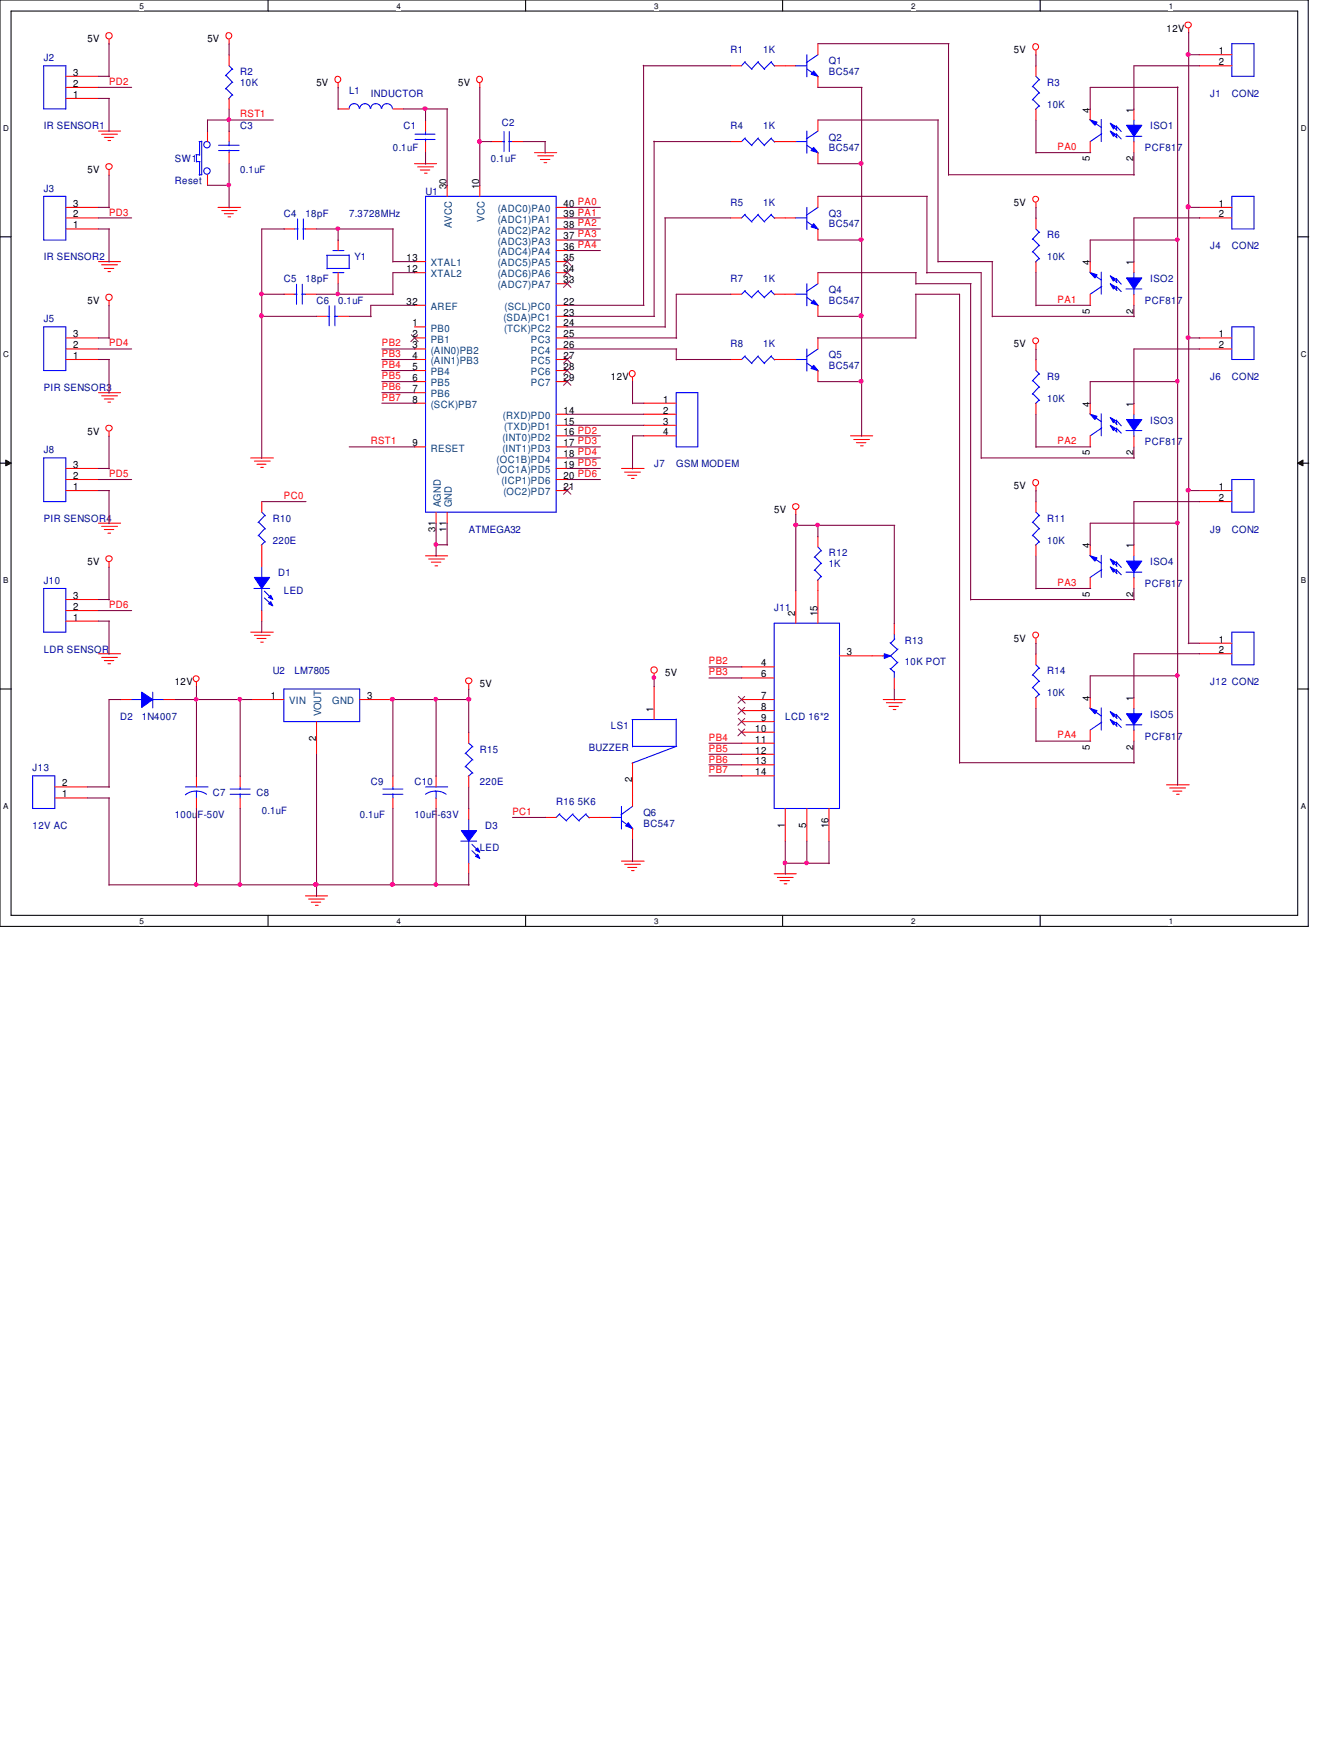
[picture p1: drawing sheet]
<svg xmlns="http://www.w3.org/2000/svg" width="216mm" height="279mm" viewBox="0 0 216 279" stroke-linecap="round" stroke-linejoin="round" font-family="sans-serif">
<path d="M0 0h210.3v149h-210.3zM1.8 1.8h206.8v145.4h-206.8z" fill="none" stroke="#000" stroke-width=".17"/>
<g fill="#fff">
<path d="M22.4 .3h.7v1.4h-.7z"/>
<path d="M22.4 147.5h.7v1.4h-.7z"/>
</g>
<path d="M43.1 0v1.8M43.1 147.2v1.8" fill="none" stroke="#000" stroke-width=".17"/>
<g fill="#fff">
<path d="M63.8 .3h.6v1.4h-.6z"/>
<path d="M63.8 147.5h.6v1.4h-.6z"/>
</g>
<path d="M84.5 0v1.8M84.5 147.2v1.8" fill="none" stroke="#000" stroke-width=".17"/>
<g fill="#fff">
<path d="M105.2 .3h.6v1.4h-.6z"/>
<path d="M105.2 147.5h.6v1.4h-.6z"/>
</g>
<path d="M125.8 0v1.8M125.8 147.2v1.8" fill="none" stroke="#000" stroke-width=".17"/>
<g fill="#fff">
<path d="M146.5 .3h.7v1.4h-.7z"/>
<path d="M146.5 147.5h.7v1.4h-.7z"/>
</g>
<path d="M167.2 0v1.8M167.2 147.2v1.8" fill="none" stroke="#000" stroke-width=".17"/>
<g fill="#fff">
<path d="M187.9 .3h.7v1.4h-.7z"/>
<path d="M187.9 147.5h.7v1.4h-.7z"/>
<path d="M.5 19.9h.9v1.4h-.9z"/>
<path d="M209.1 19.9h1v1.4h-1z"/>
<path d="M.5 56.2h.9v1.5h-.9z"/>
<path d="M209.1 56.2h1v1.5h-1z"/>
</g>
<path d="M0 38.1h1.8M208.6 38.1h1.8" fill="none" stroke="#000" stroke-width=".17"/>
<g fill="#fff">
<path d="M.5 92.6h.9v1.5h-.9z"/>
<path d="M209.1 92.6h.9v1.5h-.9z"/>
</g>
<path d="M0 74.5h1.8M208.6 74.5h1.8" fill="none" stroke="#000" stroke-width=".17"/>
<path d="M.9 74l.9 .5-.9 .4zM208.6 74.5l.9-.5v.9z" fill="#000"/>
<path d="M.9 74l.9 .5-.9 .4zM208.6 74.5l.9-.5v.9z" fill="none" stroke="#000" stroke-width=".16"/>
<g fill="#fff">
<path d="M.5 128.9h.8v1.5h-.8z"/>
<path d="M209.1 128.9h.8v1.5h-.8z"/>
</g>
<path d="M0 110.8h1.8M208.6 110.8h1.8" fill="none" stroke="#000" stroke-width=".17"/>
<g fill="none" stroke="#f00" stroke-width=".17">
<path d="M17.5 6.4v.7M36.8 6.4v.7M54.4 13.4v.7M77.1 13.4v.7M166.5 8.1v.8M191.1 4.6v.7M15.8 21.1h3.6M16.3 21.6h2.6M16.8 22.1h1.5M17.4 22.6h.4M17.5 27.3v.9M35.1 33.4h3.6"/>
<path d="M35.6 33.9h2.5M36.1 34.4h1.4M36.7 34.9h.4M66.6 26.3h3.6M67.1 26.8h2.6M67.6 27.3h1.5M68.2 27.9h.5M85.9 24.6h3.6M86.4 25.1h2.6M86.9 25.7h1.5M87.5 26.2h.4M166.5 32.6v.8"/>
<path d="M15.8 42.1h3.6M16.3 42.6h2.6M16.8 43.2h1.5M17.4 43.7h.4M17.5 48.4v.8M166.5 55.4v.8M15.8 63.2h3.6M16.3 63.7h2.6M16.8 64.2h1.5M17.4 64.7h.4M17.5 69.4v.8M40.3 73.7h3.6"/>
<path d="M40.9 74.2h2.5M41.3 74.7h1.5M41.9 75.2h.4M99.9 75.4h3.6M100.4 75.9h2.6M100.9 76.5h1.5M101.5 77h.4M101.7 60.7v.8M136.7 70.1h3.6M137.2 70.7h2.6M137.7 71.2h1.5M138.3 71.7h.5"/>
<path d="M166.5 78.2v.8M15.8 84.2h3.6M16.3 84.7h2.6M16.8 85.2h1.5M17.4 85.8h.4M17.5 90.4v.9M68.4 89.4h3.6M68.9 89.9h2.6M69.3 90.4h1.6M69.9 91h.5M127.9 82v.8M15.8 105.2h3.6"/>
<path d="M16.3 105.7h2.6M16.8 106.3h1.5M17.4 106.8h.4M31.6 109.7v.8M40.3 101.7h3.6M40.9 102.2h2.5M41.3 102.7h1.5M41.9 103.3h.4M75.4 110.1v.8M105.2 108.4v.7M142 112.5h3.5M142.5 113h2.5"/>
<path d="M142.9 113.6h1.5M143.6 114.1h.4M166.5 102.7v.8M99.9 138.5h3.6M100.4 139h2.6M100.9 139.5h1.5M187.5 126.2h3.7M188 126.7h2.6M188.6 127.3h1.4M189.1 127.8h.5M49.1 144.1h3.6M49.6 144.6h2.6"/>
<path d="M50 145.1h1.6M50.7 145.6h.4M101.5 140h.4M124.5 140.5h3.5M125 141.1h2.5M125.4 141.6h1.5M126.1 142.2h.4"/>
<circle cx="17.5" cy="5.7" r=".52"/>
<circle cx="36.8" cy="5.7" r=".5"/>
<circle cx="54.3" cy="12.8" r=".5"/>
<circle cx="77.1" cy="12.8" r=".5"/>
<circle cx="166.5" cy="7.5" r=".5"/>
<circle cx="191" cy="4" r=".5"/>
<circle cx="17.5" cy="26.8" r=".5"/>
<circle cx="166.5" cy="32" r=".48"/>
<circle cx="17.5" cy="47.8" r=".52"/>
<circle cx="166.5" cy="54.8" r=".48"/>
<circle cx="17.5" cy="68.9" r=".5"/>
<circle cx="101.6" cy="60.1" r=".5"/>
<circle cx="166.5" cy="77.6" r=".5"/>
<circle cx="17.5" cy="89.9" r=".5"/>
<circle cx="127.9" cy="81.5" r=".5"/>
<circle cx="31.5" cy="109.2" r=".48"/>
<circle cx="75.4" cy="109.5" r=".5"/>
<circle cx="105.1" cy="107.8" r=".52"/>
<circle cx="166.5" cy="102.1" r=".48"/>
</g>
<path d="M127.8 22.8h1.9M129.7 23.4l1.9 1.2M129.7 21.1v3.5M131.5 21.1l-1.9 1.3" fill="none" stroke="#00f" stroke-width=".17"/>
<path d="M130.8 23.7l.7 .9-1.1-.4z" fill="#00f"/>
<path d="M68.4 31.6h21v50.8h-21zM130.8 23.7l.7 .9-1.1-.4zM175.2 43.8l1.8 1.2M177 43.8v3.5M177.1 46.1l-1.8 1.2M108.7 63.2h3.5v8.7h-3.5z" fill="none" stroke="#00f" stroke-width=".17"/>
<g fill="none" stroke="#f00" stroke-width=".17">
<path d="M131.5 19.3v1.8M71.9 29.8v1.8M77.1 29.8v1.8M89.4 33.4h1.8M89.4 35.1h1.8M89.4 36.8h1.8M89.4 38.6h1.8M126.2 22.8h1.7M131.5 24.6v1.7M66.6 42.1h1.8M66.6 43.9h1.8M66.6 49.1h1.8"/>
<path d="M66.6 52.6h1.8M66.6 54.4h1.8M66.6 56.1h1.8M66.6 57.8h1.8M66.6 59.6h1.8M89.4 42.1h1.8M89.4 43.9h1.8M89.4 49.1h1.8M89.4 50.9h1.8M89.4 52.6h1.8M89.4 54.4h1.8M89.4 56.1h1.8"/>
<path d="M89.4 57.8h1.8M89.4 59.6h1.8M89.4 40.3h1.8M89.4 45.6h1.8M66.6 64.9h1.8M66.6 71.9h1.8M66.6 61.4h1.8M66.6 63.2h1.8M89.4 66.6h1.8M89.4 68.4h1.8M89.4 70.1h1.8M89.4 71.9h1.8"/>
<path d="M89.4 73.7h1.8M89.4 75.4h1.8M89.4 77.1h1.8M89.4 78.9h1.8M89.4 61.4h1.8M103.5 64.9h5.2M103.5 66.6h5.2M103.5 68.4h5.2M103.5 70.1h5.2M70.1 82.4v1.8M71.9 82.4v1.8"/>
</g>
<g fill="none" stroke="#804000" stroke-width=".16">
<path d="M66.1 53.8l1.1 1.1M67.1 53.8l-1.1 1.1M90.7 57.3l1.1 1.1M90.7 59.1l1.1 1.1M90.7 41.6l1.1 1.1M90.7 43.3l1.1 1.2M90.7 45.1l1.1 1.1M91.7 57.3l-1.1 1.1M91.7 59.1l-1.1 1.1M91.7 41.6l-1.1 1.1M91.7 43.3l-1.1 1.2M91.7 45.1l-1.1 1.1"/>
<path d="M90.7 78.4l1.1 1.1M90.7 60.9l1.1 1.1M91.7 78.4l-1.1 1.1M91.7 60.9l-1.1 1.1"/>
</g>
<path d="M175.3 43.9l1.1 .3-.4 .5z" fill="#00f"/>
<path d="M175.3 43.9l1.1 .3-.4 .5z" fill="none" stroke="#00f" stroke-width=".17"/>
<path d="M181.1 44.7h2.5l-1.3 1.8z" fill-rule="evenodd" fill="#00f"/>
<path d="M178.8 44.7l.8 .8M178.8 46l.8 .7M179.5 44.9l.8 .8M179.5 44.8v.6M179.5 46.1v.6M179.5 46.1l.8 .8M181 46.5h2.6M181.1 44.7h2.5l-1.3 1.8zM182.3 43.9v.9M182.3 46.5v.9" fill="none" stroke="#00f" stroke-width=".17"/>
<path d="M178.5 44.4l.8 .5-.3 .3z" fill="#00f"/>
<path d="M178.5 44.4l.8 .5-.3 .3z" fill="none" stroke="#00f" stroke-width=".17"/>
<path d="M178.5 45.6l.8 .5-.3 .4z" fill="#00f"/>
<g fill="none" stroke="#00f" stroke-width=".17">
<path d="M166 13.9l1.1 1.1M166 16l1.1 1.1M166.5 12.3l.6 .6M167 12.8l-1.1 1.2M167 14.9l-1.1 1.2M167 17l-.5 .6M127.8 47.3h1.9M129.7 47.8l1.9 1.4M129.7 45.6v3.6M131.5 45.6l-1.9 1.3M178.5 45.6l.8 .5-.3 .4zM7 73.7h3.6v7h-3.6z"/>
<path d="M198 77.1h3.6v5.3h-3.6zM131 89.6l1.1 1.1M131 91.7l1.1 1.1M131.5 88l.6 .6M132 88.6l-1.1 1.1M132 90.6l-1.1 1.2M132 92.7l-.6 .7M45.6 110.8h12.2v5.3h-12.2zM166 108.5l1.1 1.1M166 110.6l1.1 1.2M166.5 106.9l.6 .6M167 107.4l-1.1 1.2"/>
<path d="M167 109.6l-1.1 1.1M167 111.7l-.5 .6M37 127.8h3.2M37 126.9h3.2M38.6 126.6v.4M38.6 127.7v.7M89.9 131l1.2 1.1M90 130.9l-.6 .6M92 131l1.1 1.1M92.1 130.9l-1.1 1.1M94.1 131l.6 .6M94.2 130.9l-1.2 1.1"/>
</g>
<g fill="none" stroke="#f00" stroke-width=".17">
<path d="M166.5 10.6v1.7M166.5 17.5v1.8M175.3 42.1v1.8M175.3 47.3v1.8M182.3 42.1v1.8M182.3 47.3v1.8M10.6 78.9h5.2M10.6 77.1h5.2M10.6 75.4h5.2M192.8 78.9h5.2M131.5 86.3v1.7M131.5 93.3v1.7"/>
<path d="M192.8 80.7h5.2M40.3 112.5h5.3M50.9 116.1v5.2M57.8 112.5h5.4M166.5 105.2v1.7M166.5 112.2v1.8M38.6 124.8v1.8M38.6 128.4v1.6M87.6 131.5h1.8M94.7 131.5h1.7"/>
</g>
<path d="M130.8 48.3l.7 .8-1.1-.3z" fill="#00f"/>
<g fill="none" stroke="#00f" stroke-width=".17">
<path d="M119.7 22.3l1.2 1.2M119.8 22.2l-.6 .6M121.8 22.3l1.1 1.2M121.9 22.2l-1.1 1.2M124 22.3l.5 .6M124 22.2l-1.1 1.2M130.8 48.3l.7 .8-1.1-.3zM175.2 66.5l1.8 1.3M177 66.5v3.6M177.1 68.8l-1.8 1.3M75.4 119.5l.6 .6M74.8 121.2l1.2 1.1"/>
<path d="M74.8 123.3l1.2 1.1M75.9 120.1l-1.1 1.1M75.9 122.2l-1.1 1.2M75.9 124.3l-.6 .6"/>
</g>
<path d="M117.4 22.8h1.8M124.5 22.8h1.7M126.2 47.3h1.7M131.5 43.9v1.7M131.5 49.1v1.8M75.4 117.8v1.7M75.4 124.8v1.8" fill="none" stroke="#f00" stroke-width=".17"/>
<path d="M175.3 66.6l1.1 .4-.4 .5z" fill="#00f"/>
<path d="M175.3 66.6l1.1 .4-.4 .5z" fill="none" stroke="#00f" stroke-width=".17"/>
<path d="M181.1 67.5h2.5l-1.3 1.8z" fill-rule="evenodd" fill="#00f"/>
<path d="M178.8 67.5l.8 .8M178.8 68.7l.8 .8M179.5 67.6l.8 .9M179.5 67.6v.6M179.5 68.8v.6M179.5 68.9l.8 .8M181 69.3h2.6M181.1 67.5h2.5l-1.3 1.8zM182.3 66.6v1M182.3 69.3v.9" fill="none" stroke="#00f" stroke-width=".17"/>
<path d="M178.5 67.1l.8 .5-.3 .4z" fill="#00f"/>
<path d="M178.5 67.1l.8 .5-.3 .4z" fill="none" stroke="#00f" stroke-width=".17"/>
<path d="M178.5 68.4l.8 .5-.3 .4z" fill="#00f"/>
<g fill="none" stroke="#00f" stroke-width=".17">
<path d="M31.5 24.9h.6M31.6 24.9v1.2M31.6 26h.6M32 22.8h.4M32.1 22.8v2.2M32.1 26v2.2M32.4 22.7v5.4h-.4M127.8 57.8h1.9M129.7 58.4l1.9 1.3M129.7 56.1v3.6M131.5 56.1l-1.9 1.3M178.5 68.4l.8 .5-.3 .4z"/>
<circle cx="33.3" cy="23.3" r=".52"/>
<circle cx="33.3" cy="27.5" r=".52"/>
</g>
<path d="M33.4 21.1v1.7M33.4 28.1v1.7M175.3 64.9v1.7M175.3 70.1v1.8M182.3 64.9v1.7M182.3 70.1v1.8" fill="none" stroke="#f00" stroke-width=".17"/>
<path d="M130.8 58.8l.7 .8-1.1-.3z" fill="#00f"/>
<path d="M130.8 58.8l.7 .8-1.1-.3zM198 101.7h3.6v5.2h-3.6z" fill="none" stroke="#00f" stroke-width=".17"/>
<path d="M126.2 57.8h1.7M131.5 54.4v1.7M131.5 59.6v1.8M192.8 103.5h5.2M192.8 105.2h5.2" fill="none" stroke="#f00" stroke-width=".17"/>
<path d="M142.2 105.2l1 .3-1 .4z" fill="#00f"/>
<g fill="none" stroke="#00f" stroke-width=".17">
<path d="M56.1 17.4a.81 .81 0 0 1 .8-.7 .81 .81 0 0 1 .8 .7M57.8 17.4a.85 .85 0 0 1 .9-.7 .85 .85 0 0 1 .8 .7M59.6 17.4a.85 .85 0 0 1 .9-.7 .85 .85 0 0 1 .8 .7M61.4 17.4a.85 .85 0 0 1 .8-.7 .85 .85 0 0 1 .9 .7M7 31.6h3.6v7h-3.6zM66.7 21.6h3.2M66.7 22.4h3.2M68.4 21.1v.6M68.4 22.4v.4M166 38.4l1.1 1.1M166.5 36.8l.6 .6M167 37.3l-1.1 1.2"/>
<path d="M167 39.5l-1.1 1.1M52.6 50.9h.4M52.9 49.2v3.2M53.8 50.9h.6M53.8 49.2v3.2M119.7 46.8l1.2 1.1M119.8 46.7l-.6 .6M121.8 46.8l1.1 1.1M121.9 46.7l-1.1 1.1M124 46.8l.5 .6M124 46.7l-1.1 1.1M166 40.5l1.1 1.2"/>
<path d="M167 41.6l-.5 .6M7 94.7h3.6v7h-3.6zM141.9 105.5h.4M142.2 105.2l1 .3-1 .4zM143.1 107.5l.7 .6M143.1 105.4l1.2 1.2M143.1 103.4l1.2 1.1M143.8 101.9v1M143.8 108v1.1M143.8 102.8l-.6 .7M144.4 106.5l-1.2 1.1M144.4 104.4l-1.2 1.1"/>
<path d="M98.1 131.5h1.8M99.9 132l1.9 1.4M99.9 129.7v3.7M101.7 129.7l-1.9 1.4"/>
</g>
<g fill="none" stroke="#f00" stroke-width=".17">
<path d="M54.4 17.5h1.7M63.2 17.5h1.7M68.4 19.3v1.8M10.6 36.8h5.2M10.6 35.1h5.2M10.6 33.4h5.2M68.4 22.8v1.8M166.5 35.1v1.7M50.9 50.9h1.7M54.4 50.9h1.7M117.4 47.3h1.8M124.5 47.3h1.7"/>
<path d="M166.5 42.1v1.8M10.6 99.9h5.2M10.6 98.2h5.2M10.6 96.4h5.2M140.2 105.5h1.8M143.8 100.2v1.8M143.8 109.1v1.7"/>
</g>
<path d="M101 132.3l.7 1-1.1-.5z" fill="#00f"/>
<path d="M127.8 10.6h1.9M129.7 11.1l1.9 1.3M129.7 8.8v3.6M131.5 8.8l-1.9 1.3M101 132.3l.7 1-1.1-.5z" fill="none" stroke="#00f" stroke-width=".17"/>
<path d="M96.4 131.5h1.8M101.7 127.9v1.8M101.7 133.3v1.7" fill="none" stroke="#f00" stroke-width=".17"/>
<path d="M130.8 11.4l.7 .9-1.1-.4z" fill="#00f"/>
<path d="M130.8 11.4l.7 .9-1.1-.4zM175.2 89.3l1.8 1.3M177 89.3v3.6M177.1 91.6l-1.8 1.3" fill="none" stroke="#00f" stroke-width=".17"/>
<path d="M126.2 10.6h1.7M131.5 7v1.8M131.5 12.3v1.8" fill="none" stroke="#f00" stroke-width=".17"/>
<path d="M175.3 89.4l1.1 .3-.4 .6z" fill="#00f"/>
<path d="M175.3 89.4l1.1 .3-.4 .6z" fill="none" stroke="#00f" stroke-width=".17"/>
<path d="M181.1 90.3h2.5l-1.3 1.7z" fill-rule="evenodd" fill="#00f"/>
<path d="M178.8 90.3l.8 .8M178.8 91.5l.8 .8M179.5 90.4l.8 .9M179.5 90.3v.7M179.5 91.6v.6M179.5 91.7l.8 .8M181 92h2.6M181.1 90.3h2.5l-1.3 1.7zM182.3 89.4v.9M182.3 92v1" fill="none" stroke="#00f" stroke-width=".17"/>
<path d="M178.5 89.9l.8 .5-.3 .4z" fill="#00f"/>
<path d="M178.5 89.9l.8 .5-.3 .4z" fill="none" stroke="#00f" stroke-width=".17"/>
<path d="M178.5 91.2l.8 .5-.3 .3z" fill="#00f"/>
<g fill="none" stroke="#00f" stroke-width=".17">
<path d="M80.7 22.8h.4M81 21.2v3.2M81.8 22.8h.6M81.9 21.2v3.2M127.8 35.1h1.9M129.7 35.6l1.9 1.3M129.7 33.4v3.5M131.5 33.4l-1.9 1.2M7 52.6h3.6v7h-3.6zM119.7 57.3l1.2 1.2M119.8 57.2l-.6 .6M121.8 57.3l1.1 1.2"/>
<path d="M121.9 57.2l-1.1 1.2M124 57.3l.5 .6M124 57.2l-1.1 1.2M178.5 91.2l.8 .5-.3 .3zM5.2 124.8h3.6v5.2h-3.6zM61.6 127.8h3.2M61.6 126.9h3.2M63.2 126.6v.4M63.2 127.7v.7"/>
</g>
<g fill="none" stroke="#f00" stroke-width=".17">
<path d="M78.9 22.8h1.8M82.4 22.8h1.8M10.6 57.8h5.2M10.6 56.1h5.2M10.6 54.4h5.2M117.4 57.8h1.8M124.5 57.8h1.7M175.3 87.6v1.8M175.3 92.9v1.8M182.3 87.6v1.8M182.3 92.9v1.8M8.8 128.4h5.3"/>
<path d="M8.8 126.6h5.3M63.2 124.8v1.8M63.2 128.4v1.6"/>
</g>
<path d="M130.8 36l.7 .8-1.1-.3z" fill="#00f"/>
<g fill="none" stroke="#00f" stroke-width=".17">
<path d="M36.3 12.1l1.1 1.2M36.3 14.2l1.1 1.1M36.8 10.6l.6 .6M37.3 11.1l-1.1 1.1M37.3 13.2l-1.1 1.1M37.3 15.2l-.6 .7M119.7 10l1.2 1.2M119.8 9.9l-.6 .7M121.8 10l1.1 1.2M121.9 9.9l-1.1 1.2M124 10l.5 .7M124 9.9l-1.1 1.2"/>
<path d="M175.2 19.2l1.8 1.3M177 19.2v3.6M130.8 36l.7 .8-1.1-.3zM177.1 21.5l-1.8 1.3M198 31.6h3.6v5.2h-3.6zM52.5 41.1h3.6M52.6 43.2h3.6M52.6 41.1v2.2M53.5 43.9h1.8M53.5 40.3h1.8M56.1 41v2.2M166.5 59.6l.6 .6"/>
<path d="M166 61.2l1.1 1.1M166 63.3l1.1 1.1M167 60.1l-1.1 1.2M167 62.2l-1.1 1.2M167 64.3l-.5 .6M124.5 100.2h10.5v29.8h-10.5z"/>
</g>
<g fill="none" stroke="#f00" stroke-width=".17">
<path d="M36.8 8.8v1.8M36.8 15.8v1.7M117.4 10.6h1.8M124.5 10.6h1.7M54.4 38.6v1.7M126.2 35.1h1.7M131.5 31.6v1.8M131.5 36.8v1.8M192.8 35.1h5.2M192.8 33.4h5.2M54.4 43.9v1.7M166.5 57.8v1.8"/>
<path d="M166.5 64.9v1.7M127.9 95v5.2M131.5 95v5.2M119.2 107.3h5.3M119.2 109.1h5.3M119.2 112.5h5.3M119.2 114.3h5.3M119.2 116.1h5.3M119.2 117.8h5.3M119.2 119.5h5.3M135 105.5h5.2M119.2 121.3h5.3"/>
<path d="M119.2 123h5.3M119.2 124.8h5.3M126.2 130v5.3M129.7 130v5.3M133.3 130v5.3"/>
</g>
<path d="M118.7 112l1.1 1.1M118.7 113.8l1.1 1.1M118.7 115.6l1.1 1.1M118.7 117.3l1.1 1.1M119.7 112l-1.1 1.1M119.7 113.8l-1.1 1.1M119.7 115.6l-1.1 1.1M119.7 117.3l-1.1 1.1" fill="none" stroke="#804000" stroke-width=".16"/>
<path d="M175.3 19.3l1.1 .3-.4 .6z" fill="#00f"/>
<path d="M175.3 19.3l1.1 .3-.4 .6z" fill="none" stroke="#00f" stroke-width=".17"/>
<path d="M181.1 20.2h2.5l-1.3 1.7z" fill-rule="evenodd" fill="#00f"/>
<path d="M182.3 19.3v.9M178.8 20.2l.8 .8M178.8 21.4l.8 .8M179.5 20.3l.8 .9M179.5 20.2v.7M179.5 21.5v.6M179.5 21.6l.8 .8M181 21.9h2.6M181.1 20.2h2.5l-1.3 1.7zM182.3 21.9v1" fill="none" stroke="#00f" stroke-width=".17"/>
<path d="M178.5 19.8l.8 .5-.3 .4z" fill="#00f"/>
<path d="M178.5 19.8l.8 .5-.3 .4z" fill="none" stroke="#00f" stroke-width=".17"/>
<path d="M178.5 21.1l.8 .5-.3 .3z" fill="#00f"/>
<path d="M178.5 21.1l.8 .5-.3 .3zM175.2 113.9l1.8 1.2M177 113.9v3.5M177.1 116.2l-1.8 1.2" fill="none" stroke="#00f" stroke-width=".17"/>
<path d="M175.3 17.5v1.8M182.3 17.5v1.8M175.3 22.8v1.8M182.3 22.8v1.8" fill="none" stroke="#f00" stroke-width=".17"/>
<path d="M175.3 114l1.1 .3-.4 .5z" fill="#00f"/>
<path d="M175.3 114l1.1 .3-.4 .5z" fill="none" stroke="#00f" stroke-width=".17"/>
<path d="M181.1 114.8h2.5l-1.3 1.8z" fill-rule="evenodd" fill="#00f"/>
<path d="M178.8 114.8l.8 .8M178.8 116.1l.8 .7M179.5 115l.8 .8M179.5 114.9v.6M179.5 116.2v.6M179.5 116.2l.8 .8M181 116.6h2.6M181.1 114.8h2.5l-1.3 1.8zM182.3 114v.9M182.3 116.6v.9" fill="none" stroke="#00f" stroke-width=".17"/>
<path d="M178.5 114.5l.8 .5-.3 .3z" fill="#00f"/>
<path d="M178.5 114.5l.8 .5-.3 .3z" fill="none" stroke="#00f" stroke-width=".17"/>
<path d="M178.5 115.7l.8 .5-.3 .4z" fill="#00f"/>
<g fill="none" stroke="#00f" stroke-width=".17">
<path d="M7 10.6h3.6v6.9h-3.6zM198 7h3.6v5.3h-3.6zM35.1 23.4h3.3M35.1 24.2h3.3M36.8 22.8v.7M36.8 24.1v.5M47.3 36.8h.6M47.8 35.2v3.3M48.7 36.8h.4M48.8 35.2v3.3M119.7 34.5l1.2 1.2M119.8 34.5l-.6 .6"/>
<path d="M121.8 34.5l1.1 1.2M121.9 34.5l-1.1 1.1M124 34.5l.5 .6M124 34.5l-1.1 1.1M198 52.6h3.6v5.2h-3.6zM41.6 84l1.1 1.1M41.6 86.1l1.1 1.1M42.1 82.4l.6 .6M42.6 82.9l-1.1 1.2M42.6 85l-1.1 1.2M42.6 87.1l-.6 .6M166 84l1.1 1.1"/>
<path d="M166 86.1l1.1 1.1M166.5 82.4l.6 .6M167 82.9l-1.1 1.2M167 85l-1.1 1.2M167 87.1l-.5 .6M101.6 115.7h7.1M101.7 115.7v4.4M108.7 115.7v4.4l-7.1 2.7M178.5 115.7l.8 .5-.3 .4zM29.8 126.6h3.6M31.6 127.3v1.1M33.2 127.8a2.88 2.88 0 0 0-3.4 0"/>
<path d="M68.4 127.8a2.94 2.94 0 0 1 3.3 0M68.4 126.6h3.6M70.1 127.3v1.1M74.1 135.3h2.5M75.4 131.8v1.9M75.4 135.3v3.6M101.7 120.1h7.1"/>
</g>
<g fill="none" stroke="#f00" stroke-width=".17">
<path d="M10.6 15.8h5.2M10.6 14.1h5.2M10.6 12.3h5.2M192.8 8.8h5.2M192.8 10.6h5.2M36.8 21.1v1.7M36.8 24.6v1.7M45.6 36.8h1.7M49.1 36.8h1.8M117.4 35.1h1.8M124.5 35.1h1.7M192.8 54.4h5.2"/>
<path d="M192.8 56.1h5.2M42.1 80.7v1.7M42.1 87.6v1.8M166.5 80.7v1.7M166.5 87.6v1.8M105.2 110.4v5.3M175.3 112.2v1.8M175.3 117.4v1.8M182.3 112.2v1.8M182.3 117.4v1.8M31.6 124.8v1.8M31.6 128.4v1.6"/>
<path d="M70.1 124.8v1.8M70.1 128.4v1.6M101.7 122.7v5.2"/>
</g>
<path d="M74.2 133.6h2.4l-1.2 1.7z" fill-rule="evenodd" fill="#00f"/>
<path d="M74.2 133.6h2.4l-1.2 1.7z" fill="none" stroke="#00f" stroke-width=".17"/>
<path d="M76.8 137.4l.3 .7-.6-.3z" fill-rule="evenodd" fill="#00f"/>
<path d="M76.8 137.4l.3 .7-.6-.3z" fill="none" stroke="#00f" stroke-width=".17"/>
<path d="M76.8 136.4l.3 .7-.6-.4z" fill-rule="evenodd" fill="#00f"/>
<path d="M40.8 94.7h2.5M42.1 91.2v1.8M42.1 94.7v3.6M75.9 135.8l1.1 1.1M75.9 136.8l1.1 1.1M76.8 136.4l.3 .7-.6-.4z" fill="none" stroke="#00f" stroke-width=".17"/>
<path d="M75.4 130v1.8M75.4 138.9v1.6" fill="none" stroke="#f00" stroke-width=".17"/>
<path d="M40.9 92.9h2.4l-1.2 1.8z" fill-rule="evenodd" fill="#00f"/>
<path d="M40.9 92.9h2.4l-1.2 1.8z" fill="none" stroke="#00f" stroke-width=".17"/>
<path d="M43.5 96.8l.4 .7-.7-.4z" fill-rule="evenodd" fill="#00f"/>
<path d="M43.5 96.8l.4 .7-.7-.4z" fill="none" stroke="#00f" stroke-width=".17"/>
<path d="M43.5 95.8l.4 .6-.7-.3z" fill-rule="evenodd" fill="#00f"/>
<path d="M42.5 95.1l1.2 1.2M42.5 96.2l1.2 1.1M43.5 95.8l.4 .6-.7-.3zM21.1 112.5h1.8M24.6 111.3v2.6M24.6 112.5h1.8" fill="none" stroke="#00f" stroke-width=".17"/>
<path d="M42.1 89.4v1.8M42.1 98.2v1.7" fill="none" stroke="#f00" stroke-width=".17"/>
<path d="M22.8 111.3l1.8 1.2-1.8 1.3z" fill-rule="evenodd" fill="#00f"/>
<path d="M47.3 47.3h.5M47.7 45.7v3.2M48.5 47.3h.6M48.6 45.7v3.2M22.8 111.3l1.8 1.2-1.8 1.3z" fill="none" stroke="#00f" stroke-width=".17"/>
<path d="M45.6 47.3h1.7M49.1 47.3h1.8M19.3 112.5h1.8M26.3 112.5h1.8" fill="none" stroke="#f00" stroke-width=".17"/>
<g fill="none" stroke="#800040" stroke-width=".17">
<path d="M15.8 12.3h1.8M15.8 14.1h5.4M15.8 15.8h1.8M17.5 7v5.4M17.5 15.8v5.4M36.8 7v1.9M36.8 17.5v3.7M43.9 19.3h-10.5v1.9M54.4 14.1v3.5M64.9 17.5h7.1M68.4 17.5v1.9M71.9 17.5v12.4"/>
<path d="M77.1 14.1v15.8M103.4 10.6h14M103.5 10.5v38.6M131.5 19.3h19.4M131.5 14.1h7.1M131.5 7h21.1M138.5 14.1v56.1M150.8 19.3v22.9M152.5 7v21.2M166.5 8.8v1.9M166.5 19.3v5.3M189.3 14v112.3"/>
<path d="M189.4 14.1h-14.1v3.5M191 8.8h1.8M191.1 5.2v98.3M192.9 10.6h-10.6v7M15.8 36.8h1.8M15.8 35.1h5.4M15.8 33.4h1.8M17.5 28.1v5.3M17.5 36.8v5.4M33.4 29.8h3.5M36.8 26.3v7.1M45.7 36.8h-3.6v36.9"/>
<path d="M50.9 36.8h12.3M54.4 36.8v1.9M63.2 36.8v5.4M68.4 24.6v1.8M77.1 22.8h1.9M84.2 22.8h3.5M87.6 22.8v1.8M91.2 36.8h5.3M91.2 35.1h5.3M91.2 33.4h5.3M91.2 38.6h5.3M105.1 22.8h12.3"/>
<path d="M105.2 22.7v28.2M106.8 35.1h10.6M106.9 35.1v17.6M131.5 38.6h7.1M131.5 26.3h7.1M131.5 31.6h17.6M149 31.6v12.3M152.5 28.1h29.9M166.5 33.4v1.7M166.5 24.6h8.8M182.3 24.6v3.6M189.4 38.6h-14.1v3.6"/>
<path d="M191 33.4h1.8M192.9 35.1h-10.6v7.1M15.8 56.1h5.4M15.8 54.4h1.8M15.8 57.8h1.8M17.5 49.1v5.3M17.5 57.8v5.4M42.1 47.3h3.6M42.1 50.9h8.9M50.9 47.3h12.3M54.4 45.6v1.8M56.1 50.9h3.6"/>
<path d="M61.4 56.1h5.3M61.4 57.8h5.3M61.4 59.6h5.3M63.2 42.1h3.5M66.7 43.9h-3.5v3.5M66.7 49.1h-7.1v1.9M91.1 52.6h15.8M91.2 49.1h12.3M91.2 50.9h14M91.2 56.1h17.6M91.2 54.4h17.6M91.2 40.3h5.3"/>
<path d="M108.7 57.8h8.8M108.7 56.1v1.8M117.5 47.3h-8.8v7.1M131.4 54.4h15.8M131.5 43.9h15.8M131.5 50.9h7.1M147.2 47.3h7.1v75.5M147.2 43.9v1.8M147.2 47.3v7.1M147.2 45.6h8.9M148.9 43.9h8.8v29.8M150.8 42.1h8.8"/>
<path d="M156 45.6v50.9M159.5 50.9h22.9M159.5 42.1v8.9M166.5 49.1h8.8M166.5 43.9v5.3M166.5 56.1v1.8M182.3 49.1v1.9M191.1 54.4h1.8M192.9 56.1h-10.6v8.8M15.8 75.4h1.8M15.8 77.1h5.4M15.8 78.9h1.8"/>
<path d="M17.5 70.1v5.3M17.5 78.9v5.3M56.1 71.9h10.6M61.4 61.4h5.3M61.4 63.2h5.3M61.4 64.9h5.3M91.2 71.9h5.3M91.2 75.4h5.3M91.2 77.1h5.3M91.2 73.7h5.3M91.2 70.1h5.3M91.2 66.6h12.3"/>
<path d="M91.2 68.4h12.3M101.7 64.9h1.8M101.7 61.4v3.5M103.5 70.1h-1.8v5.3M131.5 61.4h7.1M157.7 73.7h24.7M166.5 71.9h8.8M166.5 66.6v5.4M166.5 78.9v1.9M182.3 71.9v1.8M189.4 61.4h-14.1v3.5M191 78.9h1.8"/>
<path d="M15.8 96.4h1.8M15.8 98.2h5.4M15.8 99.9h1.8M17.5 91.2v5.3M17.5 99.9v5.3M42.1 99.9v1.9M42.1 80.7h7.1M70.1 84.2v5.3M70.1 87.6h1.9M71.9 84.2v3.5M127.9 82.7v12.4M127.9 84.5h15.9"/>
<path d="M131.5 84.5v1.9M143.8 84.5v15.8M156 96.4h26.4M166.5 89.4v5.3M166.5 94.7h8.8M182.3 94.7v1.8M189.4 84.2h-14.1v3.5M192.9 80.7h-10.6v7M19.4 112.5h-1.9v14.2M28.1 112.5h12.3M31.6 110.4v14.5M38.6 112.5v12.4"/>
<path d="M70.1 112.5v12.4M75.4 110.8v7.1M75.4 112.5h-12.2v12.4M105.2 108.7v1.8M114 109.1h5.3M114 119.5h5.3M114 107.3h5.3M143.8 110.8v1.8M166.5 103.5v1.7M166.5 114v5.3M166.5 119.2h8.8M182.3 119.2v3.6"/>
<path d="M189.4 108.7h-14.1v3.6M191 103.5h1.8M192.9 105.2h-10.6v7.1M14.1 126.6h3.5M14.1 128.4h3.5M17.5 128.4v14M31.6 130v12.4M38.6 130v12.4M50.9 121.3v22.9M63.2 130v12.4M70.1 130v12.4M75.4 126.6v3.5"/>
<path d="M82.4 131.5h5.3M101.7 135v3.6M114 124.8h5.3M114 123h5.3M114 121.3h5.3M126.2 138.9h7.1M126.2 135.3v5.3M129.7 135.3v3.6M133.3 135.3v3.6M154.3 122.7h28.1M17.5 142.3h57.9M75.4 140.5v1.9"/>
</g>
<circle cx="63.1" cy="112.5" r=".33" fill="#f0f"/>
<circle cx="63.1" cy="112.5" r=".33" fill="none" stroke="#f0f" stroke-width=".17"/>
<circle cx="70.1" cy="112.5" r=".31" fill="#f0f"/>
<circle cx="70.1" cy="112.5" r=".31" fill="none" stroke="#f0f" stroke-width=".17"/>
<circle cx="75.4" cy="112.5" r=".33" fill="#f0f"/>
<circle cx="75.4" cy="112.5" r=".33" fill="none" stroke="#f0f" stroke-width=".17"/>
<circle cx="36.8" cy="29.7" r=".31" fill="#f0f"/>
<circle cx="36.8" cy="29.7" r=".31" fill="none" stroke="#f0f" stroke-width=".17"/>
<circle cx="36.8" cy="19.3" r=".31" fill="#f0f"/>
<circle cx="36.8" cy="19.3" r=".31" fill="none" stroke="#f0f" stroke-width=".17"/>
<circle cx="68.3" cy="17.5" r=".33" fill="#f0f"/>
<circle cx="68.3" cy="17.5" r=".33" fill="none" stroke="#f0f" stroke-width=".17"/>
<circle cx="77.1" cy="22.8" r=".33" fill="#f0f"/>
<circle cx="77.1" cy="22.8" r=".33" fill="none" stroke="#f0f" stroke-width=".17"/>
<circle cx="54.3" cy="36.8" r=".31" fill="#f0f"/>
<circle cx="54.3" cy="36.8" r=".31" fill="none" stroke="#f0f" stroke-width=".17"/>
<circle cx="54.3" cy="47.3" r=".31" fill="#f0f"/>
<circle cx="54.3" cy="47.3" r=".31" fill="none" stroke="#f0f" stroke-width=".17"/>
<circle cx="42" cy="47.3" r=".31" fill="#f0f"/>
<circle cx="42" cy="47.3" r=".31" fill="none" stroke="#f0f" stroke-width=".17"/>
<circle cx="42" cy="50.8" r=".33" fill="#f0f"/>
<circle cx="42" cy="50.8" r=".33" fill="none" stroke="#f0f" stroke-width=".17"/>
<circle cx="50.8" cy="142.3" r=".33" fill="#f0f"/>
<circle cx="50.8" cy="142.3" r=".33" fill="none" stroke="#f0f" stroke-width=".17"/>
<circle cx="63.1" cy="142.3" r=".33" fill="#f0f"/>
<circle cx="63.1" cy="142.3" r=".33" fill="none" stroke="#f0f" stroke-width=".17"/>
<circle cx="70.1" cy="87.6" r=".31" fill="#f0f"/>
<circle cx="70.1" cy="87.6" r=".31" fill="none" stroke="#f0f" stroke-width=".17"/>
<circle cx="31.5" cy="142.3" r=".31" fill="#f0f"/>
<circle cx="31.5" cy="142.3" r=".31" fill="none" stroke="#f0f" stroke-width=".17"/>
<circle cx="70.1" cy="142.3" r=".31" fill="#f0f"/>
<circle cx="70.1" cy="142.3" r=".31" fill="none" stroke="#f0f" stroke-width=".17"/>
<circle cx="38.6" cy="142.3" r=".31" fill="#f0f"/>
<circle cx="38.6" cy="142.3" r=".31" fill="none" stroke="#f0f" stroke-width=".17"/>
<circle cx="50.8" cy="142.3" r=".33" fill="#f0f"/>
<circle cx="50.8" cy="142.3" r=".33" fill="none" stroke="#f0f" stroke-width=".17"/>
<circle cx="38.6" cy="112.5" r=".31" fill="#f0f"/>
<circle cx="38.6" cy="112.5" r=".31" fill="none" stroke="#f0f" stroke-width=".17"/>
<circle cx="31.5" cy="112.5" r=".31" fill="#f0f"/>
<circle cx="31.5" cy="112.5" r=".31" fill="none" stroke="#f0f" stroke-width=".17"/>
<circle cx="105.1" cy="109" r=".31" fill="#f0f"/>
<circle cx="105.1" cy="109" r=".31" fill="none" stroke="#f0f" stroke-width=".17"/>
<circle cx="126.2" cy="138.8" r=".31" fill="#f0f"/>
<circle cx="126.2" cy="138.8" r=".31" fill="none" stroke="#f0f" stroke-width=".17"/>
<circle cx="129.7" cy="138.8" r=".31" fill="#f0f"/>
<circle cx="129.7" cy="138.8" r=".31" fill="none" stroke="#f0f" stroke-width=".17"/>
<circle cx="131.4" cy="84.4" r=".31" fill="#f0f"/>
<circle cx="131.4" cy="84.4" r=".31" fill="none" stroke="#f0f" stroke-width=".17"/>
<circle cx="127.9" cy="84.4" r=".33" fill="#f0f"/>
<circle cx="127.9" cy="84.4" r=".33" fill="none" stroke="#f0f" stroke-width=".17"/>
<circle cx="189.3" cy="61.3" r=".31" fill="#f0f"/>
<circle cx="189.3" cy="61.3" r=".31" fill="none" stroke="#f0f" stroke-width=".17"/>
<circle cx="189.3" cy="84.1" r=".31" fill="#f0f"/>
<circle cx="189.3" cy="84.1" r=".31" fill="none" stroke="#f0f" stroke-width=".17"/>
<circle cx="189.3" cy="108.7" r=".31" fill="#f0f"/>
<circle cx="189.3" cy="108.7" r=".31" fill="none" stroke="#f0f" stroke-width=".17"/>
<circle cx="189.3" cy="38.6" r=".31" fill="#f0f"/>
<circle cx="189.3" cy="38.6" r=".31" fill="none" stroke="#f0f" stroke-width=".17"/>
<circle cx="191" cy="78.9" r=".33" fill="#f0f"/>
<circle cx="191" cy="78.9" r=".33" fill="none" stroke="#f0f" stroke-width=".17"/>
<circle cx="191" cy="54.3" r=".33" fill="#f0f"/>
<circle cx="191" cy="54.3" r=".33" fill="none" stroke="#f0f" stroke-width=".17"/>
<circle cx="191" cy="33.3" r=".35" fill="#f0f"/>
<circle cx="191" cy="33.3" r=".35" fill="none" stroke="#f0f" stroke-width=".17"/>
<circle cx="191" cy="8.8" r=".33" fill="#f0f"/>
<circle cx="191" cy="8.8" r=".33" fill="none" stroke="#f0f" stroke-width=".17"/>
<circle cx="138.4" cy="26.3" r=".33" fill="#f0f"/>
<circle cx="138.4" cy="26.3" r=".33" fill="none" stroke="#f0f" stroke-width=".17"/>
<circle cx="138.4" cy="38.6" r=".33" fill="#f0f"/>
<circle cx="138.4" cy="38.6" r=".33" fill="none" stroke="#f0f" stroke-width=".17"/>
<circle cx="138.4" cy="50.8" r=".35" fill="#f0f"/>
<circle cx="138.4" cy="50.8" r=".35" fill="none" stroke="#f0f" stroke-width=".17"/>
<circle cx="138.4" cy="61.3" r=".33" fill="#f0f"/>
<circle cx="138.4" cy="61.3" r=".33" fill="none" stroke="#f0f" stroke-width=".17"/>
<g font-size="1.6">
<text x="187.5" y="5.1">12V</text>
<text x="14.1" y="6.8">5V</text>
<text x="33.4" y="6.8">5V</text>
<text x="163" y="8.6">5V</text>
<text x="195.9" y="8.7">1</text>
<text x="195.9" y="10.5">2</text>
<text x="11.8" y="15.7">1</text>
<text x="11.8" y="14">2</text>
<text x="11.8" y="12.2">3</text>
<text x="50.9" y="13.8">5V</text>
<text x="73.7" y="13.8">5V</text>
<text x="175.2" y="18.1" transform="rotate(-90 175.2 18.1)">4</text>
<text x="182.2" y="18.1" transform="rotate(-90 182.2 18.1)">1</text>
<text x="14.1" y="27.9">5V</text>
<text x="175.2" y="25.9" transform="rotate(-90 175.2 25.9)">5</text>
<text x="182.2" y="25.9" transform="rotate(-90 182.2 25.9)">2</text>
<text x="11.8" y="35">2</text>
<text x="11.8" y="33.3">3</text>
<text x="71.8" y="30.4" transform="rotate(-90 71.8 30.4)">30</text>
<text x="77" y="30.4" transform="rotate(-90 77 30.4)">10</text>
<text x="90.6" y="33.3">40 PA0</text>
<text x="90.6" y="35">39 PA1</text>
<text x="163" y="33.1">5V</text>
<text x="195.9" y="33.3">1</text>
<text x="195.9" y="35">2</text>
<text x="11.8" y="36.7">1</text>
<text x="65.4" y="42">13</text>
<text x="90.6" y="36.7">38 PA2</text>
<text x="90.6" y="38.5">37 PA3</text>
<text x="90.6" y="40.2">36 PA4</text>
<text x="90.6" y="42">35</text>
<text x="65.4" y="43.8">12</text>
<text x="90.6" y="43.8">34</text>
<text x="90.6" y="45.6">33</text>
<text x="175.2" y="42.7" transform="rotate(-90 175.2 42.7)">4</text>
<text x="182.2" y="42.7" transform="rotate(-90 182.2 42.7)">1</text>
<text x="14.1" y="48.9">5V</text>
<text x="65.4" y="49">32</text>
<text x="66.3" y="52.5">1</text>
<text x="90.6" y="49">22</text>
<text x="90.6" y="50.8">23</text>
<text x="90.6" y="52.5">24</text>
<text x="175.2" y="50.5" transform="rotate(-90 175.2 50.5)">5</text>
<text x="182.2" y="50.5" transform="rotate(-90 182.2 50.5)">2</text>
<text x="11.8" y="57.7">1</text>
<text x="11.8" y="56">2</text>
<text x="11.8" y="54.3">3</text>
<text x="66.3" y="54.3">2</text>
<text x="66.3" y="56">3</text>
<text x="66.3" y="57.7">4</text>
<text x="66.3" y="59.5">5</text>
<text x="90.6" y="54.3">25</text>
<text x="90.6" y="56">26</text>
<text x="90.6" y="57.7">27</text>
<text x="90.6" y="59.5">28</text>
<text x="163" y="55.9">5V</text>
<text x="195.9" y="54.3">1</text>
<text x="195.9" y="56">2</text>
<text x="66.3" y="61.3">6</text>
<text x="66.3" y="63.1">7</text>
<text x="66.3" y="64.8">8</text>
<text x="90.6" y="61.3">29</text>
<text x="98.2" y="61.1">12V</text>
<text x="106.6" y="64.8">1</text>
<text x="175.2" y="65.4" transform="rotate(-90 175.2 65.4)">4</text>
<text x="182.2" y="65.4" transform="rotate(-90 182.2 65.4)">1</text>
<text x="14.1" y="69.9">5V</text>
<text x="66.3" y="71.8">9</text>
<text x="90.6" y="66.5">14</text>
<text x="90.6" y="68.3">15</text>
<text x="90.6" y="70">16 PD2</text>
<text x="90.6" y="71.8">17 PD3</text>
<text x="106.6" y="66.5">2</text>
<text x="106.6" y="68.3">3</text>
<text x="106.6" y="70">4</text>
<text x="11.8" y="77">2</text>
<text x="11.8" y="75.3">3</text>
<text x="90.6" y="73.6">18 PD4</text>
<text x="90.6" y="75.3">19 PD5</text>
<text x="90.6" y="77">20 PD6</text>
<text x="175.2" y="73.2" transform="rotate(-90 175.2 73.2)">5</text>
<text x="182.2" y="73.2" transform="rotate(-90 182.2 73.2)">2</text>
<text x="11.8" y="78.8">1</text>
<text x="90.6" y="78.8">21</text>
<text x="124.5" y="82.5">5V</text>
<text x="163" y="78.7">5V</text>
<text x="195.9" y="78.8">1</text>
<text x="195.9" y="80.6">2</text>
<text x="70" y="85.5" transform="rotate(-90 70 85.5)">31</text>
<text x="71.8" y="85.5" transform="rotate(-90 71.8 85.5)">11</text>
<text x="175.2" y="88.2" transform="rotate(-90 175.2 88.2)">4</text>
<text x="182.2" y="88.2" transform="rotate(-90 182.2 88.2)">1</text>
<text x="14.1" y="90.9">5V</text>
<text x="11.8" y="99.8">1</text>
<text x="11.8" y="98.1">2</text>
<text x="11.8" y="96.4">3</text>
<text x="127.8" y="99.1" transform="rotate(-90 127.8 99.1)">2</text>
<text x="131.4" y="99.1" transform="rotate(-90 131.4 99.1)">15</text>
<text x="175.2" y="96" transform="rotate(-90 175.2 96)">5</text>
<text x="182.2" y="96" transform="rotate(-90 182.2 96)">2</text>
<text x="122.3" y="107.2">4</text>
<text x="136.1" y="105.4">3</text>
<text x="163" y="103.2">5V</text>
<text x="195.9" y="103.4">1</text>
<text x="195.9" y="105.1">2</text>
<text x="28.1" y="110.2">12V</text>
<text x="43.5" y="112.4">1</text>
<text x="59" y="112.4">3</text>
<text x="77.1" y="110.6">5V</text>
<text x="106.9" y="108.8">5V</text>
<text x="122.3" y="109">6</text>
<text x="122.3" y="112.4">7</text>
<text x="175.2" y="112.8" transform="rotate(-90 175.2 112.8)">4</text>
<text x="182.2" y="112.8" transform="rotate(-90 182.2 112.8)">1</text>
<text x="50.8" y="119.2" transform="rotate(-90 50.8 119.2)">2</text>
<text x="105.1" y="114.6" transform="rotate(-90 105.1 114.6)">1</text>
<text x="121.4" y="117.7">10</text>
<text x="121.4" y="119.5">11</text>
<text x="122.3" y="114.2">8</text>
<text x="122.3" y="116">9</text>
<text x="101.6" y="125.8" transform="rotate(-90 101.6 125.8)">2</text>
<text x="121.4" y="121.2">12</text>
<text x="121.4" y="122.9">13</text>
<text x="121.4" y="124.7">14</text>
<text x="175.2" y="120.6" transform="rotate(-90 175.2 120.6)">5</text>
<text x="182.2" y="120.6" transform="rotate(-90 182.2 120.6)">2</text>
<text x="10" y="128.3">1</text>
<text x="10" y="126.5">2</text>
<text x="126.2" y="133.2" transform="rotate(-90 126.2 133.2)">1</text>
<text x="129.6" y="133.2" transform="rotate(-90 129.6 133.2)">5</text>
<text x="133.2" y="133.2" transform="rotate(-90 133.2 133.2)">16</text>
</g>
<g font-size="1.6" fill="#000080">
<text x="7" y="9.8">J2</text>
<text x="117.4" y="8.6">R1</text>
<text x="122.7" y="8.6">1K</text>
<text x="133.3" y="10.3">Q1</text>
<text x="38.6" y="12.1">R2</text>
<text x="38.6" y="13.8">10K</text>
<text x="56.1" y="15.1">L1</text>
<text x="59.6" y="15.6">INDUCTOR</text>
<text x="133.3" y="12.1">BC547</text>
<text x="168.3" y="13.8">R3</text>
<text x="168.3" y="17.4">10K</text>
<text x="194.6" y="15.6">J1</text>
<text x="198" y="15.6">CON2</text>
<text x="7" y="20.8">IR SENSOR1</text>
<text x="38.6" y="20.8">C3</text>
<text x="64.9" y="20.8">C1</text>
<text x="80.7" y="20.3">C2</text>
<text x="117.4" y="20.8">R4</text>
<text x="122.7" y="20.8">1K</text>
<text x="133.3" y="22.6">Q2</text>
<text x="184.9" y="20.8">ISO1</text>
<text x="28.1" y="26.1">SW1</text>
<text x="28.1" y="29.6">Reset</text>
<text x="38.6" y="27.9">0.1uF</text>
<text x="63.2" y="24.3">0.1uF</text>
<text x="78.9" y="26.1">0.1uF</text>
<text x="133.3" y="24.3">BC547</text>
<text x="184.1" y="24.3">PCF817</text>
<text x="7" y="30.8">J3</text>
<text x="45.6" y="34.9">C4</text>
<text x="49.1" y="34.9">18pF</text>
<text x="56.1" y="34.9">7.3728MHz</text>
<text x="68.4" y="31.3">U1</text>
<text x="117.4" y="33.1">R5</text>
<text x="122.7" y="33.1">1K</text>
<text x="133.3" y="34.9">Q3</text>
<text x="7" y="41.8">IR SENSOR2</text>
<text x="57" y="41.8">Y1</text>
<text x="133.3" y="36.6">BC547</text>
<text x="168.3" y="38.4">R6</text>
<text x="168.3" y="41.8">10K</text>
<text x="194.6" y="40.1">J4</text>
<text x="198" y="40.1">CON2</text>
<text x="45.6" y="45.4">C5</text>
<text x="49.1" y="45.4">18pF</text>
<text x="117.4" y="45.4">R7</text>
<text x="122.7" y="45.4">1K</text>
<text x="133.3" y="47.2">Q4</text>
<text x="184.9" y="45.4">ISO2</text>
<text x="7" y="51.8">J5</text>
<text x="50.9" y="48.9">C6</text>
<text x="54.4" y="48.9">0.1uF</text>
<text x="133.3" y="48.9">BC547</text>
<text x="184.1" y="48.9">PCF817</text>
<text x="117.4" y="55.9">R8</text>
<text x="122.7" y="55.9">1K</text>
<text x="133.3" y="57.7">Q5</text>
<text x="133.3" y="59.4">BC547</text>
<text x="7" y="62.9">PIR SENSOR3</text>
<text x="168.3" y="61.1">R9</text>
<text x="168.3" y="64.7">10K</text>
<text x="194.6" y="61.1">J6</text>
<text x="198" y="61.1">CON2</text>
<text x="184.1" y="71.6">PCF817</text>
<text x="184.9" y="68.2">ISO3</text>
<text x="7" y="72.9">J8</text>
<text x="105.2" y="75.2">J7</text>
<text x="108.7" y="75.2">GSM MODEM</text>
<text x="7" y="83.9">PIR SENSOR4</text>
<text x="43.9" y="83.9">R10</text>
<text x="168.3" y="83.9">R11</text>
<text x="43.9" y="87.5">220E</text>
<text x="75.4" y="85.7">ATMEGA32</text>
<text x="133.3" y="89.5">R12</text>
<text x="168.3" y="87.5">10K</text>
<text x="194.6" y="85.7">J9</text>
<text x="198" y="85.7">CON2</text>
<text x="7" y="93.9">J10</text>
<text x="44.7" y="92.7">D1</text>
<text x="45.6" y="95.5">LED</text>
<text x="133.3" y="91.3">1K</text>
<text x="184.1" y="94.4">PCF817</text>
<text x="184.9" y="90.9">ISO4</text>
<text x="124.5" y="98.3">J11</text>
<text x="7" y="105">LDR SENSOR</text>
<text x="145.5" y="103.5">R13</text>
<text x="145.5" y="107">10K POT</text>
<text x="43.9" y="108.5">U2</text>
<text x="47.3" y="108.5">LM7805</text>
<text x="168.3" y="108.5">R14</text>
<text x="168.3" y="111.9">10K</text>
<text x="194.6" y="110.2">J12 CON2</text>
<text x="19.3" y="115.8">D2</text>
<text x="22.8" y="115.8">1N4007</text>
<text x="98.2" y="117.3">LS1</text>
<text x="126.2" y="115.8">LCD 16*2</text>
<text x="184.1" y="119">PCF817</text>
<text x="184.9" y="115.5">ISO5</text>
<text x="5.2" y="124">J13</text>
<text x="77.1" y="121.1">R15</text>
<text x="94.7" y="120.7">BUZZER</text>
<text x="28.1" y="131.6">100uF-50V</text>
<text x="34.2" y="128.1">C7</text>
<text x="41.2" y="128.1">C8</text>
<text x="42.1" y="130.9">0.1uF</text>
<text x="57.8" y="131.6">0.1uF</text>
<text x="59.6" y="126.3">C9</text>
<text x="66.6" y="126.3">C10</text>
<text x="66.6" y="131.6">10uF-63V</text>
<text x="77.1" y="126.3">220E</text>
<text x="89.4" y="129.5">R16 5K6</text>
<text x="103.5" y="131.2">Q6</text>
<text x="5.2" y="133.3">12V AC</text>
<text x="77.1" y="136.8">LED</text>
<text x="78" y="133.3">D3</text>
<text x="103.5" y="133">BC547</text>
</g>
<g font-size="1.6" fill="#f00">
<text x="17.5" y="13.6">PD2</text>
<text x="38.6" y="18.9">RST1</text>
<text x="170" y="24.1">PA0</text>
<text x="17.5" y="34.7">PD3</text>
<text x="170" y="48.7">PA1</text>
<text x="17.5" y="55.7">PD4</text>
<text x="61.4" y="55.7">PB2</text>
<text x="61.4" y="57.5">PB3</text>
<text x="61.4" y="59.2">PB4</text>
<text x="61.4" y="61">PB5</text>
<text x="61.4" y="62.7">PB6</text>
<text x="61.4" y="64.4">PB7</text>
<text x="59.6" y="71.5">RST1</text>
<text x="170" y="71.5">PA2</text>
<text x="17.5" y="76.7">PD5</text>
<text x="45.6" y="80.3">PC0</text>
<text x="170" y="94.2">PA3</text>
<text x="17.5" y="97.8">PD6</text>
<text x="114" y="106.8">PB2</text>
<text x="114" y="108.6">PB3</text>
<text x="114" y="119.1">PB4</text>
<text x="170" y="118.8">PA4</text>
<text x="114" y="124.4">PB7</text>
<text x="114" y="122.7">PB6</text>
<text x="114" y="120.9">PB5</text>
<text x="82.4" y="131.1">PC1</text>
</g>
<g font-size="1.6" fill="#004080">
<text x="77.9" y="35.6" transform="rotate(-90 77.9 35.6)">VCC</text>
<text x="80" y="34.1">(ADC0)PA0</text>
<text x="80" y="35.8">(ADC1)PA1</text>
<text x="72.6" y="36.7" transform="rotate(-90 72.6 36.7)">AVCC</text>
<text x="80" y="37.6">(ADC2)PA2</text>
<text x="80" y="39.4">(ADC3)PA3</text>
<text x="80" y="41.1">(ADC4)PA4</text>
<text x="69.3" y="42.8">XTAL1</text>
<text x="69.3" y="44.6">XTAL2</text>
<text x="80" y="42.8">(ADC5)PA5</text>
<text x="80" y="44.6">(ADC6)PA6</text>
<text x="80" y="46.4">(ADC7)PA7</text>
<text x="69.3" y="49.9">AREF</text>
<text x="69.3" y="53.3">PB0</text>
<text x="80.9" y="51.6">(SDA)PC1</text>
<text x="81" y="53.3">(TCK)PC2</text>
<text x="81.1" y="49.9">(SCL)PC0</text>
<text x="69.3" y="55.1">PB1</text>
<text x="69.3" y="56.9">(AIN0)PB2</text>
<text x="69.3" y="58.6">(AIN1)PB3</text>
<text x="85.3" y="55.1">PC3</text>
<text x="85.3" y="56.9">PC4</text>
<text x="85.3" y="58.6">PC5</text>
<text x="69.3" y="60.4">PB4</text>
<text x="69.3" y="62.1">PB5</text>
<text x="69.3" y="63.9">PB6</text>
<text x="69.3" y="65.6">(SCK)PB7</text>
<text x="85.3" y="60.4">PC6</text>
<text x="85.3" y="62.1">PC7</text>
<text x="80.8" y="70.9">(INT0)PD2</text>
<text x="80.9" y="67.4">(RXD)PD0</text>
<text x="81" y="69.2">(TXD)PD1</text>
<text x="69.3" y="72.6">RESET</text>
<text x="79.8" y="74.4">(OC1B)PD4</text>
<text x="79.8" y="76.1">(OC1A)PD5</text>
<text x="80.6" y="77.9">(ICP1)PD6</text>
<text x="80.8" y="72.6">(INT1)PD3</text>
<text x="70.9" y="81.5" transform="rotate(-90 70.9 81.5)">AGND</text>
<text x="72.6" y="81.5" transform="rotate(-90 72.6 81.5)">GND</text>
<text x="80.9" y="79.7">(OC2)PD7</text>
<text x="46.5" y="113.3">VIN</text>
<text x="53.4" y="113.3">GND</text>
<text x="51.6" y="115.2" transform="rotate(-90 51.6 115.2)">VOUT</text>
</g>
<g font-size="1.3">
<text x="22.4" y="1.4">5</text>
<text x="63.8" y="1.4">4</text>
<text x="105.2" y="1.4">3</text>
<text x="146.5" y="1.4">2</text>
<text x="187.9" y="1.4">1</text>
<text x=".5" y="21.1">D</text>
<text x="209.1" y="21.1">D</text>
<text x=".5" y="57.4">C</text>
<text x="209.1" y="57.4">C</text>
<text x=".5" y="93.8">B</text>
<text x="209.1" y="93.8">B</text>
<text x=".5" y="130.1">A</text>
<text x="209.1" y="130.1">A</text>
<text x="22.4" y="148.7">5</text>
<text x="63.8" y="148.7">4</text>
<text x="105.2" y="148.7">3</text>
<text x="146.5" y="148.7">2</text>
<text x="187.9" y="148.7">1</text>
</g>
</svg>
